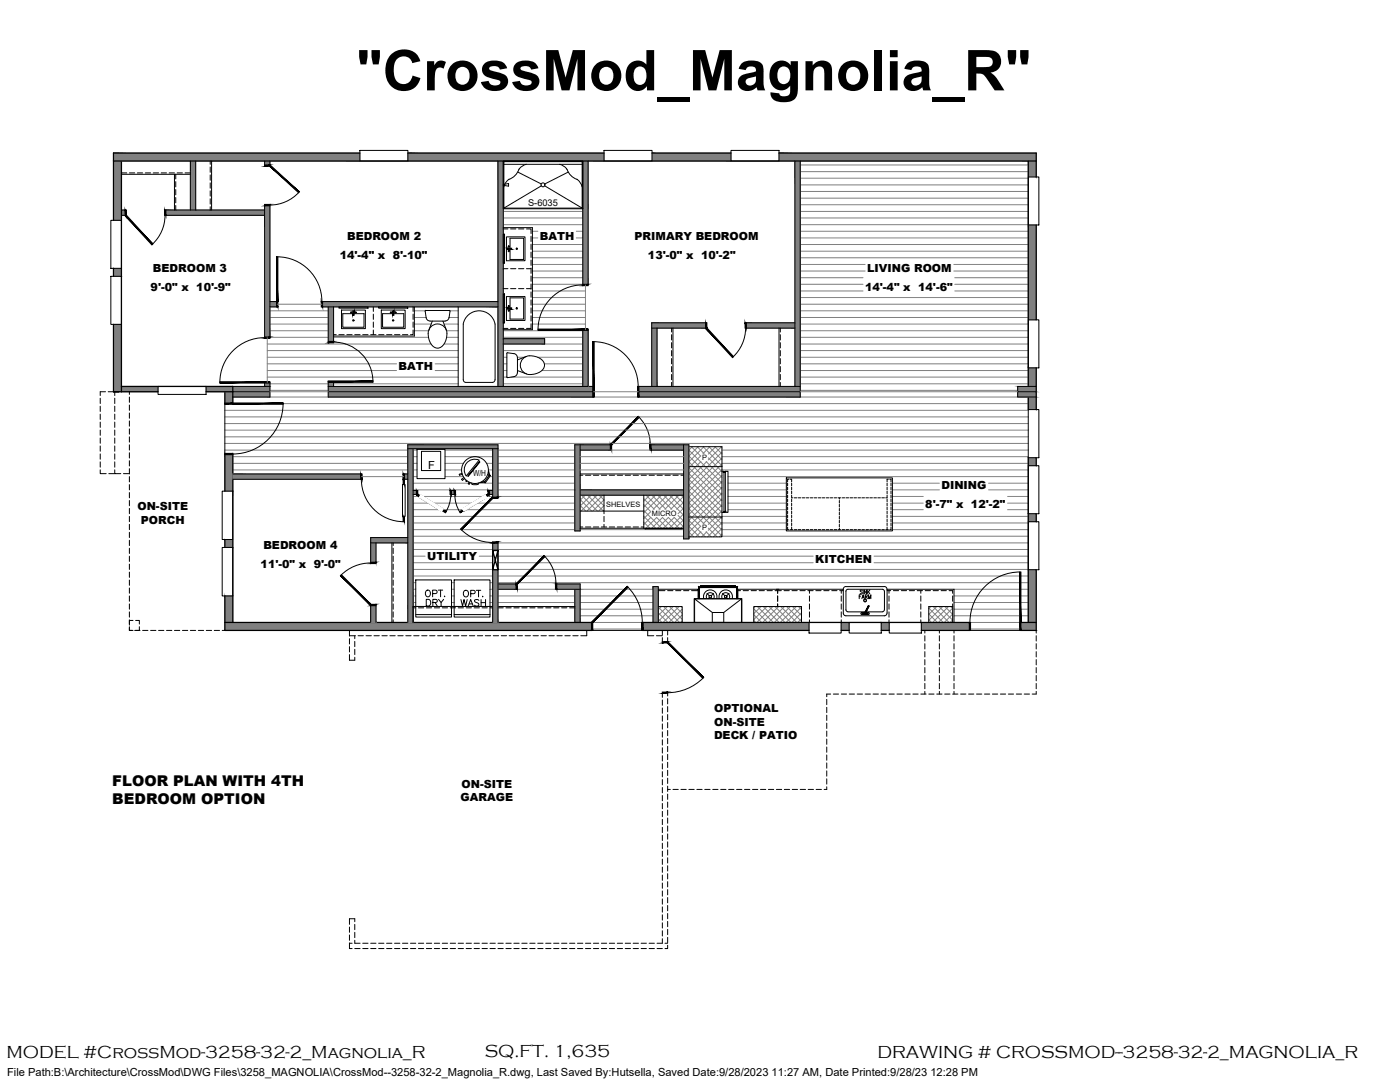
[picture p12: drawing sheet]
<svg xmlns="http://www.w3.org/2000/svg" width="279mm" height="216mm" viewBox="0 0 279 216" stroke-linecap="round" stroke-linejoin="round" font-family="sans-serif">
<!-- layer: SALESLIT -->
<g fill="#808080" stroke="#808080" stroke-width=".2">
<path d="M24.2 77.1l7.3 1.1v-1.1zM24.2 77.1l7.3 1.1h-7.3z"/>
<path d="M22.6 64.7l1.6 13.5v-13.5zM22.6 64.7l1.6 13.5h-1.6z"/>
<path d="M22.6 53.6l1.6 1.5v-1.5zM22.6 53.6l1.6 1.5h-1.6z"/>
<path d="M22.6 32.1l1.6 11.9v-11.9zM22.6 32.1l1.6 11.9h-1.6z"/>
<path d="M24.2 41.9l.9 1.1v-1.1zM24.2 41.9l.9 1.1h-.9z"/>
<path d="M22.6 30.5l49.2 1.6v-1.6zM22.6 30.5l49.2 1.6h-49.2z"/>
<path d="M81.4 30.5l39.1 1.6v-1.6zM81.4 30.5l39.1 1.6h-39.1z"/>
<path d="M130.1 30.5l15.8 1.6v-1.6zM130.1 30.5l15.8 1.6h-15.8z"/>
<path d="M155.5 30.5l51.3 1.6v-1.6zM155.5 30.5l51.3 1.6h-51.3z"/>
<path d="M205.2 32.1l1.6 3.2v-3.2zM205.2 32.1l1.6 3.2h-1.6z"/>
<path d="M158.6 32.1l1.1 45v-45zM158.6 32.1l1.1 45h-1.1z"/>
<path d="M99.4 32.1l1 45v-45zM99.4 32.1l1 45h-1z"/>
<path d="M116.3 32.1l1.1 9.6v-9.6zM116.3 32.1l1.1 9.6h-1.1z"/>
<path d="M116.3 41.7l1.1 15.2v-15.2zM116.3 41.7l1.1 15.2h-1.1z"/>
<path d="M38 32.1l1.1 9.8v-9.8zM38 32.1l1.1 9.8h-1.1z"/>
<path d="M52.8 32.1l1.1 1v-1zM52.8 32.1l1.1 1h-1.1z"/>
<path d="M33 41.9l19.8 1.1v-1.1zM33 41.9l19.8 1.1h-19.8z"/>
<path d="M205.2 73.4l1.6 3.7v-3.7zM205.2 73.4l1.6 3.7h-1.6z"/>
<path d="M205.2 44.9l1.6 18.9v-18.9zM205.2 44.9l1.6 18.9h-1.6z"/>
<path d="M205.2 79.2l1.6 2.5v-2.5zM205.2 79.2l1.6 2.5h-1.6z"/>
<path d="M205.2 113.7l1.6 10.5v-10.5zM205.2 113.7l1.6 10.5h-1.6z"/>
<path d="M205.2 102.5l1.6 1.6v-1.6zM205.2 102.5l1.6 1.6h-1.6z"/>
<path d="M205.2 91.3l1.6 1.6v-1.6zM205.2 91.3l1.6 1.6h-1.6z"/>
<path d="M203.1 77.1l3.7 1.1v-1.1zM203.1 77.1l3.7 1.1h-3.7z"/>
<path d="M203.1 78.2l3.7 1v-1zM203.1 78.2l3.7 1h-3.7z"/>
<path d="M175.9 124.2l1.6 1.6v-1.6zM175.9 124.2l1.6 1.6h-1.6z"/>
<path d="M203.6 124.2l3.2 1.6v-1.6zM203.6 124.2l3.2 1.6h-3.2z"/>
<path d="M44.9 118.9l1.6 5.3v-5.3zM44.9 118.9l1.6 5.3h-1.6z"/>
<path d="M44.9 124.2l73.3 1.6v-1.6zM44.9 124.2l73.3 1.6h-73.3z"/>
<path d="M44.9 107.7l1.6 1.5v-1.5zM44.9 107.7l1.6 1.5h-1.6z"/>
<path d="M44.9 90.6l1.6 7.4v-7.4zM44.9 90.6l1.6 7.4h-1.6z"/>
<path d="M44.9 78.2l1.6 2.3v-2.3zM44.9 78.2l1.6 2.3h-1.6z"/>
<path d="M41.1 77.1l5.4 1.1v-1.1zM41.1 77.1l5.4 1.1h-5.4z"/>
<path d="M46.5 77.1l7.4 1.1v-1.1zM46.5 77.1l7.4 1.1h-7.4z"/>
<path d="M46.5 78.2l7.4 1v-1zM46.5 78.2l7.4 1h-7.4z"/>
<path d="M65.5 77.1l52.9 1.1v-1.1zM65.5 77.1l52.9 1.1h-52.9z"/>
<path d="M65.5 78.2l52.9 1v-1zM65.5 78.2l52.9 1h-52.9z"/>
<path d="M127.4 77.1l32.3 1.1v-1.1zM127.4 77.1l32.3 1.1h-32.3zM127.4 78.2l32.3 1v-1zM127.4 78.2l32.3 1h-32.3z"/>
<path d="M100.4 67.6l8.3 1v-1zM100.4 67.6l8.3 1h-8.3z"/>
<path d="M64.2 60.2l35.2 1v-1zM64.2 60.2l35.2 1h-35.2z"/>
<path d="M52.8 76.3l1.1 .8v-.8zM52.8 76.3l1.1 .8h-1.1z"/>
<path d="M52.8 40.9l1.1 26.5v-26.5zM52.8 40.9l1.1 26.5h-1.1z"/>
<path d="M65.5 76.1l1.1 1v-1zM65.5 76.1l1.1 1h-1.1z"/>
<path d="M53.9 60.2l1.4 1v-1zM53.9 60.2l1.4 1h-1.4z"/>
<path d="M65.5 61.2l1.1 7.1v-7.1zM65.5 61.2l1.1 7.1h-1.1z"/>
<path d="M130.1 65.5l1 11.6v-11.6zM130.1 65.5l1 11.6h-1z"/>
<path d="M130.1 64.4l10.8 1.1v-1.1zM130.1 64.4l10.8 1.1h-10.8z"/>
<path d="M148.8 64.4l9.8 1.1v-1.1zM148.8 64.4l9.8 1.1h-9.8z"/>
<path d="M116.3 65.8l1.1 11.3v-11.3zM116.3 65.8l1.1 11.3h-1.1z"/>
<path d="M114.7 117.6l1.1 6.6v-6.6zM114.7 117.6l1.1 6.6h-1.1z"/>
<path d="M183.9 124.2l9.7 1.6v-1.6zM183.9 124.2l9.7 1.6h-9.7z"/>
<path d="M99.4 116.5l3.7 1.1v-1.1zM99.4 116.5l3.7 1.1h-3.7z"/>
<path d="M128.2 124.2l33.3 1.6v-1.6zM128.2 124.2l33.3 1.6h-33.3z"/>
<path d="M167.9 124.2l1.6 1.6v-1.6zM167.9 124.2l1.6 1.6h-1.6z"/>
<path d="M130.3 117.1l1.1 7.1v-7.1zM130.3 117.1l1.1 7.1h-1.1z"/>
<path d="M115.8 97.7l20.6 1.1v-1.1zM115.8 97.7l20.6 1.1h-20.6z"/>
<path d="M114.7 88.8l1.1 8.9v-8.9zM114.7 88.8l1.1 8.9h-1.1z"/>
<path d="M114.7 97.7l1.1 8.2v-8.2zM114.7 97.7l1.1 8.2h-1.1z"/>
<path d="M115.8 88.8l6.1 1v-1zM115.8 88.8l6.1 1h-6.1z"/>
<path d="M136.4 88.8l1.1 18.7v-18.7zM136.4 88.8l1.1 18.7h-1.1z"/>
<path d="M129.8 88.8l6.6 1v-1zM129.8 88.8l6.6 1h-6.6z"/>
<path d="M111 116.5l4.8 1.1v-1.1zM111 116.5l4.8 1.1h-4.8z"/>
<path d="M46.5 94.6l25.6 1v-1zM46.5 94.6l25.6 1h-25.6z"/>
<path d="M74 120.7l1 3.5v-3.5zM74 120.7l1 3.5h-1z"/>
<path d="M98.3 113.7l1.1 10.5v-10.5zM98.3 113.7l1.1 10.5h-1.1z"/>
<path d="M81.4 89.5l1 31.5v-31.5zM81.4 89.5l1 31.5h-1z"/>
<path d="M81.4 121l1 3.2v-3.2zM81.4 121l1 3.2h-1z"/>
<path d="M80.6 94.6l.8 1v-1zM80.6 94.6l.8 1h-.8z"/>
<path d="M82.4 97.9l.8 .8v-.8zM82.4 97.9l.8 .8h-.8z"/>
<path d="M81.4 88.8l18 .7v-.7zM81.4 88.8l18 .7h-18z"/>
<path d="M74 107.3l7.4 1v-1zM74 107.3l7.4 1h-7.4z"/>
<path d="M98.3 108.2l1.1 1.6v-1.6zM98.3 108.2l1.1 1.6h-1.1z"/>
<path d="M98.3 89.5l1.1 9.8v-9.8zM98.3 89.5l1.1 9.8h-1.1z"/>
<path d="M97.5 97.9l.8 .8v-.8zM97.5 97.9l.8 .8h-.8z"/>
<path d="M74 108.3l1 4v-4zM74 108.3l1 4h-1z"/>
<path d="M90 97.9l.8 .8v-.8zM90 97.9l.8 .8h-.8z"/>
</g>
<!-- layer: FPEW -->
<g fill="none" stroke="#000" stroke-width=".25">
<path d="M22.6 32.1h184.2M24.2 32.1v46.1M71.8 30.5h-49.2v13.5M81.4 30.5h39.1M130.1 30.5h15.8M155.5 30.5h51.3v4.8M205.2 32.1v45M22.6 53.6v1.5M206.8 44.9v18.9M22.6 64.7v13.5M23.7 78.2h-1.1h1.6M24.2 77.1h22.3v3.4"/>
<path d="M24.2 78.2h7.3M41.1 78.2h5.4M44.9 78.2v2.3M205.2 79.2v2.5M206.8 73.4v8.3M44.9 90.6v7.4M46.5 90.6v33.6M205.2 91.3v32.9M206.8 91.3v1.6M44.9 118.9v6.9h73.3M44.9 107.7v1.5M98.3 113.7l1.1-3.9h-1.1l1.1 3.9v-3.9h-1.1v3.9h1.1"/>
<path d="M206.8 102.5v1.6M206.8 113.7v12.1h-3.2M44.9 124.2h73.3M128.2 125.8h33.3M128.2 124.2h65.4M167.9 125.8h1.6M175.9 125.8h1.6M183.9 125.8h9.7M203.6 124.2h3.2"/>
</g>
<!-- layer: SALESLIT -->
<g fill="none" stroke="#808080" stroke-width=".2">
<path d="M159.7 32.9h45.5M159.7 34.2h45.5M159.7 35.6h45.5M159.7 36.9h45.5M159.7 38.2h45.5M159.7 39.5h45.5M100.4 42.2h15.9M100.4 43.5h15.9M100.4 44.8h15.9M106.3 46.1h1M106.3 47.5h1M106.3 48.8h10"/>
<path d="M106.3 50.1h10M106.3 51.4h10M106.3 52.8h10M106.3 54.1h10M106.3 55.4h10M106.3 56.7h10M106.3 58.1h10.5M106.3 59.4h10.5M115 46.1h1.3M115 47.5h1.3M116.8 56.9v8.9M159.7 40.9h45.5"/>
<path d="M159.7 42.2h45.5M159.7 43.5h45.5M159.7 44.8h45.5M159.7 46.1h45.5M159.7 47.5h45.5M159.7 48.8h45.5M159.7 50.1h45.5M159.7 51.4h45.5M159.7 52.8h13M159.7 54.1h13M159.7 55.4h12.5M159.7 56.7h12.5"/>
<path d="M159.7 58.1h12.5M159.7 59.4h45.5M190.4 52.8h14.8M190.4 54.1h14.8M190.5 55.4h14.7M190.5 56.7h14.7M190.5 58.1h14.7M53.3 68.6h32.7M53.3 70h38.1M53.3 71.3h38.1M53.3 72.6h25.8M53.3 73.9h25.8"/>
<path d="M53.3 75.2h38.1M53.3 67.4v8.9M53.9 62h11.6M53.9 63.4h11.6M53.9 64.7h11.6M53.9 66h11.6M53.9 67.3h11.6M53.9 76.6h11.6M53.9 77.9h11.6M53.9 79.2h11.6M53.9 78.2h11.6M55.3 60.7h8.9"/>
<path d="M66.6 67.3h18.9M66.6 76.6h24.8M82.7 62h2.2M82.7 63.4h2.3M82.7 64.7h3.3M82.7 66h2.9M86.8 72.6h4.6M86.8 73.9h4.6M88.6 64.7h2.8M88.6 68.6h2.8M89.1 66h2.3M89.1 67.3h2.3"/>
<path d="M89.6 63.4h1.8M89.8 62h1.6M100.4 66h15.9M100.4 67.3h15.9M100.4 70h15.9M100.4 71.3h.8M100.4 72.6h.8M100.4 73.9h.8M100.4 75.2h.8M100.4 76.6h15.9M102 75.2h14.3M103.3 71.3h1.3"/>
<path d="M106.3 60.7h10.5M106.3 62h10.5M106.3 63.4h10.5M106.3 64.7h10.5M107.3 71.3h9M108.2 73.9h8.1M108.7 72.6h7.6M108.7 68.6h7.6M118.4 79.2h9M118.4 78.2h9M159.7 60.7h45.5M159.7 62h45.5"/>
<path d="M159.7 63.4h45.5M159.7 64.7h45.5M159.7 66h45.5M159.7 67.3h45.5M159.7 68.6h45.5M159.7 70h45.5M159.7 71.3h45.5M159.7 72.6h45.5M159.7 73.9h45.5M159.7 75.2h45.5M159.7 76.6h45.5M159.7 77.9h43.4"/>
<path d="M159.7 79.2h43.4M159.7 78.2h43.4M44.9 81.9h160.3M44.9 83.2h160.3M44.9 84.5h160.3M44.9 85.8h160.3M44.9 87.2h160.3M44.9 88.5h160.3M44.9 89.8h36.5M46.5 91.1h34.9M46.5 92.5h34.9M46.5 93.8h34.9"/>
<path d="M56.5 80.5h148.7M72.1 95.1h8.5M82.4 89.8h.8M82.4 91.1h.8M82.4 92.5h.8M82.4 93.8h.8M82.4 95.1h.8M82.4 96.4h11.1M82.4 97.7h15.9M82.4 99.1h1.4M84.4 99.1h12M88.8 89.8h9.5"/>
<path d="M88.8 91.1h9.5M88.8 92.5h3.7M88.8 93.8h3.3M88.8 95.1h3.7M93.7 96.4h.4M95.5 96.4h2.8M97 99.1h1.3M97.1 92.5h1.2M97.5 93.8h.8M97.7 95.1h.6M99.4 89.8h15.3M99.4 91.1h15.3"/>
<path d="M99.4 92.5h15.3M99.4 93.8h15.3M99.4 95.1h15.3M99.4 96.4h15.3M99.4 97.7h15.3M99.4 99.1h15.3M115.8 91.1h20.6M115.8 92.5h20.6M115.8 93.8h20.6M115.8 99.7l2.3 2.3M116.1 98.8l3.1 3.2M116.8 98.8l-1 1"/>
<path d="M117.2 98.8l3.2 3.2M118 98.8l-2.2 2.2M118.4 98.8l2.1 2.1M119.1 98.8l-3.1 3.2M119.6 98.8l.9 .9-2.2 2.3M120.3 98.8l-3.2 3.2M121.9 89.8h7.9M128.5 98.8h.1M128.5 99.5l2.1 2.1M128.9 98.8l2.8 2.8M129.7 98.8l-1.2 1.2M130.1 98.8l2.8 2.8"/>
<path d="M130.8 98.8l-2.3 2.4M131.3 98.8l2.8 2.8M132 98.8l-3.5 3.5M132.4 98.8l2.9 2.8M133.2 98.8l-2.8 2.8M133.6 98.8l2.8 2.8M134.3 98.8l-2.8 2.8M134.8 98.8l1.6 1.6M135.5 98.8l-2.8 2.8M135.9 98.8l.5 .5M136.4 99.1l-2.5 2.5M137.5 96.8l6.6 6.6"/>
<path d="M137.5 95.7l6.6 6.6M137.5 91l6.6 6.6M138 89.1l1.8 1.9M138.2 89.1l-.7 .7 6.6 6.6M139.1 89.1l1.4 1.4M139.3 89.1l-1.8 1.9M139.8 91l-2.3 2.3 6.6 6.6M139.9 92.1l-2.4 2.4 6.6 6.6M140.3 89.1l3.8 3.8M140.5 89.1l-3 3 6.6 6.7M140.9 92.1l3.2 3.2M141.1 92.1l-3.6 3.6"/>
<path d="M141.4 91.4l2.7 2.7M141.5 89.1l2.6 2.6M141.7 89.1l-1.4 1.4M142.7 89.1l1.4 1.5M142.8 89.1l-1.4 1.5M143.8 89.1l.3 .3M144 89.1l-2.6 2.7M144.1 89.8h61.1M144.1 91.1h61.1M144.1 92.5h61.1M144.1 96.1l-6.6 6.6 2.3 2.4M144.1 90.2l-6.6 6.6"/>
<path d="M144.1 91.4l-6.6 6.6 6.6 6.6M144.1 92.6l-6.6 6.6 6.6 6.6M144.1 94.9l-6.6 6.6M144.1 97.2l-6.6 6.6 3.3 3.3M144.1 99.6l-6.6 6.6 .9 .9M144.1 98.4l-6.6 6.6 2.1 2.1M145.3 95.1h59.9M145.3 96.4h11.6M145.3 97.7h11.6M145.3 99.1h11.6M178.1 96.4h9.4M178.1 97.7h9.4"/>
<path d="M178.1 99.1h6.2M197.3 96.4h7.9M197.3 97.7h7.9M201.1 99.1h4.1M205.2 93.8h-61.1l-6.6 6.6 6.6 6.6M82.4 100.4h3.1M82.4 101.7h5.3M82.4 103h32.3M82.4 104.4h32.3M82.4 105.7h32.3M82.4 107h54M82.4 108.3h15.9"/>
<path d="M82.4 109.6h15.9M82.4 111h2.4M82.4 112.3h15.9M82.4 113.6h15.9M82.4 114.9h15.9M82.4 116.3h.6M82.4 117.6h.6M82.4 118.9h.6M86.5 100.4h7.7M88.3 101.7h4.1M90.1 116.3h.5M93.1 101.7h21.6"/>
<path d="M95.2 100.4h19.5M95.6 111h2.7M97.8 116.3h.5M99.4 108.3h105.8M99.4 109.6h105.8M99.4 111h62.9M99.4 112.3h62.9M99.4 113.6h105.8M99.4 114.9h105.8M99.4 116.3h105.8M99.4 118.9h15.3M103.1 117.6h7.9"/>
<path d="M115.8 105.7h20.6M115.8 117.6h14.5M115.8 118.9h14.5M115.8 100.9l1.1 1.1M120.5 100.9l-1 1.1M128.5 104.7l1.4-1.4 2.1 2.1M128.5 105.4h.1M128.5 104.2l1.2 1.2M128.5 103l2.4 2.4M128.5 101.9l1.3 1.3M128.5 100.7l1.3 1.3M129.8 102.1l-1.3 1.4"/>
<path d="M130.1 105.4l2.1-2.1 2.2 2.1M131 103.3l2.2 2.1M131.1 103.3l-2.2 2.1M131.2 105.4l2.2-2.1 2.1 2.1M135.3 102.8l1.1 1.1M135.3 101.7l1.1 1.1M136.4 100.2l-1.4 1.4M136.4 105.1l-1.8-1.8-2.2 2.1M136.4 101.4l-1.1 1.1M136.4 102.6l-2.8 2.8M136.4 103.7l-1.7 1.7M136.4 104.9l-.5 .5"/>
<path d="M137.5 101.5l3 3M139.3 117.6h.2M139.3 118.9h.2M139.8 105l-2.1 2.1M139.9 106.1l-1 1M140.9 106.1l1 1M141.1 106.1l-1.1 1M141.4 105.4l1.7 1.7M144.1 103h12.8M144.1 104.4h12.8M144.1 105.7h12.8M144.1 107h61.1"/>
<path d="M144.1 100.8l-3.8 3.7M144.1 101.9l-2.7 2.7M144.1 103.1l-2.7 2.7M144.1 104.2l-2.9 2.9M144.1 105.4l-1.7 1.7M144.1 106.6l-.5 .5M145.3 100.4h11.6M145.3 101.7h11.6M147.1 117.6h.2M147.1 118.9h.2M174.4 111h30.8M174.4 112.3h30.8"/>
<path d="M178.1 100.4h6.2M178.1 101.7h6.2M178.1 103h27.1M178.1 104.4h27.1M178.1 105.7h27.1M190.4 117.6h14.8M190.4 118.9h14.8M201.1 100.4h4.1M201.1 101.7h4.1M82.4 120.2h.6M99.4 120.2h15.3M115.8 120.2h14.5"/>
<path d="M115.8 121.6h14.5M115.8 122.9h14.5M118.2 124.2h10M118.2 125.5h10M131.4 123.5l.7 .7M131.4 122.3l1.9 1.9M131.4 121.1l3.1 3.1M132 121l-.6 .6M132.4 121l3.2 3.2M133.2 121l-1.8 1.8M133.6 121l2.5 2.6M134.3 121l-2.9 3"/>
<path d="M134.8 121l1.3 1.4M135.5 121l-3.2 3.2M136 121l.1 .2M136.1 121.5l-2.6 2.7M136.1 122.7l-1.4 1.5M136.1 123.9l-.3 .3M150.4 123.8l.4 .4M150.4 122.6l1.6 1.6M150.4 121.5l2.8 2.7M150.7 121l-.3 .3M151.2 121l3.1 3.2M151.9 121l-1.5 1.4"/>
<path d="M152.3 121l3.2 3.2M153 121l-2.6 2.6M153.5 121l3.2 3.2M154.2 121l-3.2 3.2M154.7 121l3.1 3.2M155.4 121l-3.2 3.2M155.8 121l3.2 3.2M156.5 121l-3.1 3.2M157 121l3 3M157.7 121l-3.2 3.2M158.2 121l1.8 1.8M158.9 121l-3.2 3.2"/>
<path d="M159.3 121l.7 .6M160 121.1l-3.1 3.1M160 122.3l-1.9 1.9M160 123.5l-.8 .7M185.4 123.7l.5 .5M185.4 122.5l1.7 1.7M185.4 121.3l2.8 2.9M185.8 121l-.4 .4M186.2 121l3.2 3.2M186.9 121l-1.5 1.6M187.4 121l2.7 2.7M188.1 121l-2.7 2.8"/>
<path d="M188.6 121l1.5 1.6M189.3 121l-3.2 3.2M189.7 121l.4 .4M190.1 121.3l-2.8 2.9M190.1 122.5l-1.7 1.7M190.1 123.7l-.5 .5M190.4 120.2h14.8M190.4 121.6h14.8M190.4 122.9h14.8M193.6 124.2h10M193.6 125.5h10"/>
</g>
<!-- layer: IP -->
<g fill="none" stroke="#000" stroke-width=".2">
<path d="M38 32.1v9.8M39.1 32.1v9.8M52.8 32.1v1M53.9 32.1v1M99.4 32.1v45h18v-11.3v11.3M100.4 32.1v45M116.3 32.1v24.8M117.4 32.1v24.8M158.6 32.1v45M159.7 32.1v47.1h-32.3M24.2 41.9h.9M24.2 43h.9"/>
<path d="M33 41.9h19.8M33 43h19.8M52.8 40.9v26.5M53.9 40.9v26.5M46.5 78.2h7.4M46.5 77.1h7.4M52.8 76.3v.8M53.9 76.3v2.9h-7.4M53.9 61.2h1.4M53.9 60.2h1.4M64.2 61.2h35.2M64.2 60.2h35.2"/>
<path d="M65.5 78.2h52.9M65.5 76.1v3.1h52.9M65.5 77.1h52.9M65.5 61.2v7.1M66.6 61.2v7.1M66.6 76.1v1M100.4 67.6h8.3v1h-8.3M116.3 65.8v11.3M127.4 78.2h32.3M127.4 77.1h32.3M130.1 65.5h10.8M131.1 65.5v11.6"/>
<path d="M140.9 64.4h-10.8v12.7M148.8 65.5h9.8M148.8 64.4h9.8M203.1 78.2h3.7M206.8 77.1h-3.7v2.1h3.7M46.5 94.6h25.6M46.5 95.6h25.6M80.6 94.6h.8M80.6 95.6h.8M81.4 89.5h18M82.4 89.5v34.7M82.4 98.7h.8"/>
<path d="M82.4 97.9h.8M90 98.7h.8M90 97.9h.8M97.5 98.7h.8M97.5 97.9h.8M98.3 89.5v9.8M99.4 99.3v-10.5h-18v35.4M115.8 98.8h20.6M115.8 97.7h20.6M115.8 88.8v17.1h-1.1v-17.1h7.2M115.8 89.8h6.1M129.8 88.8h7.7v18.7h-1.1v-18.7"/>
<path d="M129.8 89.8h6.6M156.9 95.4h21.2v10.5h-21.2zM74 108.3h7.4M75 108.3v4M81.4 107.3h-7.4v5M98.3 108.2v16M99.4 108.2v16M99.4 116.5h3.7M99.4 117.6h3.7M111 116.5h4.8v7.7M111 117.6h4.8M114.7 117.6v6.6"/>
<path d="M74 120.7v3.5M75 120.7v3.5M130.3 124.2v-7.1h1.1v7.1"/>
</g>
<!-- layer: CAB -->
<g fill="none" stroke="#000" stroke-width=".2">
<path d="M24.2 34.8h13.8M24.2 34.5h1.1M25.8 34.5h1.1M27.4 34.5h1.1M29 34.5h1.1M30.6 34.5h1M32.2 34.5h1M33.8 34.5h1M34.8 34.8v7.1M35.1 34.8v.9M35.1 36.2v1.1M35.1 37.8v1.1"/>
<path d="M35.1 39.4v1.1M35.3 34.5h1.1M36.9 34.5h1.1M42 32.1v.7M42 33.3v1.1M42 34.9v1.1M42 36.5v1M42 38.1v1M42 39.7v1M42.2 32.1v9.8M35.1 41v.9M42 41.3v.6"/>
<path d="M100.4 45.4h5.9v20.4h-5.9M100.4 57.6h1M100.4 45.7h1M100.4 53.6h1M101.9 57.6h1.1M101.9 45.7h1.1M101.9 53.6h1.1M103.5 57.6h1M103.5 45.7h1M103.5 53.6h1M105.1 45.7h.9v.9M105.1 57.6h.9"/>
<path d="M105.1 53.6h.9M106 47.1v1.1M106 48.7v1.1M106 50.3v1.1M106 51.9v1.1M106 53.5v1M106 55.1v1M106 56.7v1M106 58.3v1M106 59.8v1.1M20 79.5v1M21.1 78.2h-1.1v.7"/>
<path d="M21.6 78.2h1M22.9 78.2v.7M22.9 79.5v1M25.8 78.2v.5M25.8 79.2v1.1M66.6 66.8h.5M67.6 66.8h1.1M69.2 66.8h1.1M70.8 66.8h1.1M72.4 66.8h1M74 66.8h1M74.5 61.2v.9"/>
<path d="M74.5 62.7v1M74.5 64.3v1M74.5 65.8v1M75.6 66.8h1M77.2 66.8h1M78.7 66.8h1.1M80.3 66.8h1.1M82.4 65.8v1h-.5M82.4 61.2v.9M82.4 62.7v1M82.4 64.3v1M82.7 61.2v5.9h-16.1"/>
<path d="M100.4 65.5h1M101.9 65.5h1.1M103.5 65.5h1M106 61.4v1.1M106 63v1.1M106 64.6v.9h-.9M134 65.5v.8M134 66.8v1M134 68.4v1M134 70v1M134 71.5v1.1M134 73.1v1.1"/>
<path d="M134 74.7v1.1M134 76.3v.8M134.3 65.5v11.6M155.5 65.5v11.6M155.7 65.5v.8M155.7 66.8v1M155.7 68.4v1M155.7 70v1M155.7 71.5v1.1M155.7 73.1v1.1M155.7 74.7v1.1M155.7 76.3v.8"/>
<path d="M20 93.7v.8h1.2M20 81v1.1M20 82.6v1.1M20 84.2v1.1M20 85.8v1.1M20 87.4v1.1M20 89v1M20 90.6v1M20 92.2v1M21.7 94.5h1.2M22.9 93.7v.8h1.2M22.9 81v1.1"/>
<path d="M22.9 82.6v1.1M22.9 84.2v1.1M22.9 85.8v1.1M22.9 87.4v1.1M22.9 89v1M22.9 90.6v1M22.9 92.2v1M24.6 94.5h1.2M25.8 80.8v1.1M25.8 82.4v1.1M25.8 84v1M25.8 85.6v1"/>
<path d="M25.8 87.2v1M25.8 88.8v1M25.8 90.3v1.1M25.8 91.9v1.1M25.8 93.5v1.1M25.8 95.1v1.1M25.8 96.7v1M25.8 98.3v1M25.8 99.9v1M115.8 94.6h20.6M115.8 94.8h.5M116.8 94.8h1.1"/>
<path d="M118.4 94.8h1.1M120 94.8h1.1M120.5 98.8v3.2h-4.7M121.6 94.8h1.1M123.2 94.8h1M124.8 94.8h1M126.4 94.8h1M128 94.8h1M128.5 98.8v6.6M129.5 94.8h1.1M131.1 94.8h1.1M132.7 94.8h1.1"/>
<path d="M134.3 94.8h1.1M135.9 94.8h.5M137.5 93.1h6.6M137.5 89.1h6.6v14.1M157.2 96.4v.5M157.2 97.2v.5M157.2 98v.5M157.2 98.8v.5M157.2 99.6v.5M157.5 95.6h-.3v.6M157.7 95.6h.3v.6M158 98.8v.5h.2"/>
<path d="M158 96.4v.5M158 97.2v.5M158 98v.5M158 99.6v.5M158.5 99.3h.5M159.3 99.3h.5M160.1 99.3h.5M160.9 99.3h.5M161.7 99.3h.5M162.5 99.3h.5M163.3 99.3h.5M164.1 99.3h.5"/>
<path d="M164.9 99.3h.5M165.7 99.3h.5M166.5 99.3h.5M167.2 99.3h.6M167.5 99.3v.3M167.5 99.9v.5M168 99.3h.6M168.8 99.3h.6M169.6 99.3h.6M170.4 99.3h.5M171.2 99.3h.5M172 99.3h.5"/>
<path d="M172.8 99.3h.5M173.6 99.3h.5M174.4 99.3h.5M175.2 99.3h.5M176 99.3h.5M177 96.4v.5M177 97.2v.5M177 98v.5M177 98.8v.5h-.2M177 99.6v.5M177.3 95.6h-.3v.6M177.6 95.6h.2v.6"/>
<path d="M177.8 96.4v.5M177.8 97.2v.5M177.8 98v.5M177.8 98.8v.5M177.8 99.6v.5M25.8 101.5v1M25.8 103v1.1M25.8 104.6v1.1M25.8 106.2v1.1M25.8 107.8v1.1M25.8 109.4v1M25.8 111v1"/>
<path d="M25.8 112.6v1M25.8 114.2v1M25.8 115.7v1.1M25.8 117.3v1.1M25.8 118.9v1.1M78.2 108.3v15.9M78.5 108.3v.6M78.5 109.4v1M78.5 111v1M78.5 112.6v1M78.5 114.2v1M78.5 115.7v1.1"/>
<path d="M78.5 117.3v1.1M78.5 118.9v1.1M115.8 105.2h.5M115.8 105.4h20.6M116.8 105.2h1.1M118.4 105.2h1.1M120 105.2h1.1M120.5 103v1.1M120.5 104.6v.6M121.6 105.2h1.1M123.2 105.2h1M124.8 105.2h1"/>
<path d="M126.4 105.2h1M128 105.2h.5M128.5 102h-8v.5M128.7 105.4h7.4v.1h-7.4zM131.4 117.6h7.9v1.8M131.4 117.9h1.3M133.2 117.9h1.1M134.8 117.9h1.1M136.4 117.9h1.1M137.5 103.2h6.6M138 117.9h1.3M144.1 103.2v3.9h-6.6"/>
<path d="M147.3 117.9h.5M148.3 117.9h1.1M149.9 117.9h1.1M151.5 117.9h1M153.1 117.9h1M154.7 117.9h1.2M155.2 117.9v.5M155.2 118.9v1.1M156.5 117.9h1M157.2 105.2v.5h.3M157.2 100.4v.5M157.2 101.2v.5"/>
<path d="M157.2 102v.5M157.2 102.8v.5M157.2 103.6v.5M157.2 104.4v.5M158 105.2v.5h-.3M158 105.7h.2M158 100.4v.5M158 101.2v.5M158 102v.5M158 102.8v.5M158 103.6v.5M158 104.4v.5"/>
<path d="M158.1 117.9h1M158.5 105.7h.5M159.3 105.7h.5M159.6 117.9h1.1M160.1 105.7h.5M160.9 105.7h.5M161.2 117.9h1.1M161.5 117.9v.5M161.5 118.9v1.1M161.7 105.7h.5M162.5 105.7h.5M162.8 117.9h1.1"/>
<path d="M163.3 105.7h.5M164.1 105.7h.5M164.4 117.9h1.1M164.9 105.7h.5M165.7 105.7h.5M166 117.9h1M166.5 105.7h.5M167.2 105.7h.6M167.5 100.6v.6M167.5 101.5v.5M167.5 102.2v.6M167.5 103v.6"/>
<path d="M167.5 103.8v.6M167.5 104.6v.6M167.5 105.4v.3M167.6 117.9h.7M167.9 117.9v.5M167.9 118.9v1.1M168 105.7h.6M168.3 117.6h-21v1.8M168.8 105.7h.6M169.6 105.7h.6M170.4 105.7h.5M171.2 105.7h.5"/>
<path d="M172 105.7h.5M172.8 105.7h.5M173.6 105.7h.5M174.4 105.7h.5M175.2 105.7h.5M176 105.7h.5M176.8 105.7h.5M177 117.9h.8M177 117.6h13.4v6.6M177 100.4v.5M177 101.2v.5M177 102v.5"/>
<path d="M177 102.8v.5M177 103.6v.5M177 104.4v.5M177 105.2v.5M177.4 117.9v.5M177.4 118.9v1.1M177.8 100.4v.5M177.8 101.2v.5M177.8 102v.5M177.8 102.8v.5M177.8 103.6v.5M177.8 104.4v.5"/>
<path d="M177.8 105.2v.5h-.2M178.3 117.9h1M179.9 117.9h1M181.5 117.9h1M183 117.9h1.1M183.8 117.9v.5M183.8 118.9v1.1M184.6 117.9h1.1M186.2 117.9h1.1M187.8 117.9h1.1M189.4 117.9h.7v.5M190.1 118.9v1.1"/>
<path d="M25.8 125.3v.5h.6M25.8 120.5v1.1M25.8 122.1v1M25.8 123.7v1M25.8 125.1v.7h.7M26.5 123.8h-.7v.7M26.9 125.8h1M27.1 123.8h.7v.7M27.8 125.1v.7h-.7M28.5 125.8h1M30.1 125.8h1M31.6 125.8h1.1"/>
<path d="M33.2 125.8h1.1M34.8 125.8h1.1M36.4 125.8h1.1M38 125.8h1.1M39.6 125.8h1M41.2 125.8h1M42.8 125.8h1M44.3 125.8h.6M69.7 125.8v1.1M69.7 127.4v1.1M69.7 129v1.1M69.7 130.6v1.1h1.1v-.6"/>
<path d="M69.7 126.9h1.2M70.8 126.9v.5M70.8 128v1M70.8 129.6v1M71.5 126.9h1M73 126.9h1.1M74.6 126.9h1.1M76.2 126.9h1.1M77.8 126.9h1.1M78.5 120.5v1.1M78.5 122.1v1M78.5 123.7v.5"/>
<path d="M79.4 126.9h1.1M81 126.9h1M82.4 121.3h.6M82.4 121v3.2M82.4 121h15.9M82.6 126.9h1M84.2 126.9h1M85.7 126.9h1.1M87.3 126.9h1.1M88.9 126.9h1.1M90.5 126.9h1.1M92.1 126.9h1.1"/>
<path d="M93.7 126.9h1M95.3 126.9h1M96.9 126.9h1M98.4 126.9h1.1M99.4 121h15.3M99.4 121.3h1M100 126.9h1.1M101 121.3h1M101.6 126.9h1.1M102.6 121.3h1M103.2 126.9h1.1M104.1 121.3h1.1"/>
<path d="M104.8 126.9h1.1M105.7 121.3h1.1M106.4 126.9h1M107.3 121.3h1.1M108 126.9h1M108.9 121.3h1.1M109.6 126.9h1M110.5 121.3h1M111.1 126.9h1.1M112.1 121.3h1M112.7 126.9h1.1M113.7 121.3h1"/>
<path d="M114.3 126.9h1.1M117.1 125.8v1.1h-1.2M129.3 125.8v1.1h1.2M131 126.9h1.2M131.4 121h4.7v3.2M132.2 125.8v.9M132.2 127.2v1M132.2 138.2v.9M132.2 139.7v1M133.2 125.8v.9M133.2 127.2v1M133.2 138.2v.7"/>
<path d="M133.2 139.4v1.1M150.4 124.2v-3.2h9.6v3.2M155.2 120.5v.5M161.5 120.5v1.1M161.5 122.1v1M161.5 123.7v.5M165 139.6v1M165.8 138.5h-.8v.5M166.3 138.5h1.1M167.9 120.5v1.1M167.9 122.1v1M167.9 123.7v.5"/>
<path d="M167.9 138.5h1.1M169.5 138.5h1M171.1 138.5h1M172.7 138.5h1M174.2 138.5h1.1M175.8 138.5h1.1M177.4 120.5v1.1M177.4 122.1v1M177.4 123.7v.5M177.4 138.5h1.1M179 138.5h1.1M180.6 138.5h1.1"/>
<path d="M182.2 138.5h1M183.8 120.5v1.1M183.8 122.1v1M183.8 123.7v.5M183.8 138.5h1M184.6 125.8v.5M184.6 126.9v1M184.6 128.4v1.1M184.6 130v1.1M184.6 131.6v1.1M184.6 133.2v1.1M184.6 134.8v1"/>
<path d="M184.6 136.4v1M184.6 138v.5M185.4 138.5h1M186.9 138.5h1.1M187.5 125.8v.5M187.5 126.9v1M187.5 128.4v1.1M187.5 130v1.1M187.5 131.6v1.1M187.5 133.2v1.1M187.5 134.8v1M187.5 136.4v1"/>
<path d="M187.5 138v.5M188.5 138.5h1.1M190.1 121h-4.7v3.2M190.1 120.5v3.7M190.1 138.5h1.1M190.4 125.8v.5M190.4 126.9v1M190.4 128.4v1.1M190.4 130v1.1M190.4 131.6v1.1M190.4 133.2v1.1M190.4 134.8v1"/>
<path d="M190.4 136.4v1M190.4 138v.5M191.7 138.5h1.1M193.3 138.5h1.1M194.9 138.5h1M196.5 138.5h1M198.1 138.5h1M199.6 138.5h1.1M201.2 138.5h1.1M202.8 138.5h1.1M204.4 138.5h1.1M206.8 138v.5h-.8"/>
<path d="M206.8 125.8v.5M206.8 126.9v1M206.8 128.4v1.1M206.8 130v1.1M206.8 131.6v1.1M206.8 133.2v1.1M206.8 134.8v1M206.8 136.4v1M132.2 141.3v1M132.2 142.9v1M132.2 144.4v1.1M132.2 146v1.1"/>
<path d="M132.2 147.6v1.1M132.2 149.2v1.1M132.2 150.8v1M132.2 152.4v1M132.2 154v1M132.2 155.6v1M132.2 157.1v1.1M132.2 158.7v1.1M133.2 141v1M133.2 142.6v1M133.2 144.2v1M133.2 145.8v1"/>
<path d="M133.2 147.3v1.1M133.2 148.9v1.1M133.2 150.5v1.1M133.2 152.1v1.1M133.2 153.7v1M133.2 155.3v1M133.2 156.9v1M133.2 158.5v1M133.2 157.5h.6M134.3 157.5h1.1M135.9 157.5h1M137.5 157.5h1"/>
<path d="M139.1 157.5h1M140.7 157.5h1M142.2 157.5h1.1M143.8 157.5h1.1M145.4 157.5h1.1M147 157.5h1.1M148.6 157.5h1M150.2 157.5h1M151.8 157.5h1M153.4 157.5h1M154.9 157.5h1.1M156.5 157.5h1.1"/>
<path d="M158.1 157.5h1.1M159.7 157.5h1.1M161.3 157.5h1M162.9 157.5h1M165 141.1v1.1M165 142.7v1.1M165 144.3v1.1M165 145.9v1M165 147.5v1M165 149.1v1M165 150.6v1.1M165 152.2v1.1"/>
<path d="M165 153.8v1.1M165 155.4v1.1M165 157v.5h-.5M132.2 160.3v1.1M132.2 161.9v1.1M132.2 163.5v1M132.2 165.1v1M132.2 166.7v1M132.2 168.3v1M132.2 169.8v1.1M132.2 171.4v1.1M132.2 173v1.1"/>
<path d="M132.2 174.6v1.1M132.2 176.2v1M132.2 177.8v1M132.2 179.4v1M133.2 160v1.1M133.2 161.6v1.1M133.2 163.2v1.1M133.2 164.8v1.1M133.2 166.4v1M133.2 168v1M133.2 169.6v1M133.2 171.2v1"/>
<path d="M133.2 172.7v1.1M133.2 174.3v1.1M133.2 175.9v1.1M133.2 177.5v1.1M133.2 179.1v1M69.7 188.2v1.1h.6M69.7 185v1M69.7 186.6v1M69.7 188.2h.6M70.8 183.9v-.6h-1.1v1.1M70.8 189.3h1.1M70.8 184.4v1.1"/>
<path d="M70.8 186v1.1M70.8 187.6v.6h1.1M72.4 189.3h1M72.4 188.2h1M74 189.3h1M74 188.2h1M75.6 189.3h1M75.6 188.2h1M77.2 189.3h1M77.2 188.2h1M78.7 189.3h1.1M78.7 188.2h1.1"/>
<path d="M80.3 189.3h1.1M80.3 188.2h1.1M81.9 189.3h1.1M81.9 188.2h1.1M83.5 189.3h1.1M83.5 188.2h1.1M85.1 189.3h1M85.1 188.2h1M86.7 189.3h1M86.7 188.2h1M88.3 189.3h1M88.3 188.2h1"/>
<path d="M89.9 189.3h1M89.9 188.2h1M91.4 189.3h1.1M91.4 188.2h1.1M93 189.3h1.1M93 188.2h1.1M94.6 189.3h1.1M94.6 188.2h1.1M96.2 189.3h1.1M96.2 188.2h1.1M97.8 189.3h1M97.8 188.2h1"/>
<path d="M99.4 189.3h1M99.4 188.2h1M101 189.3h1M101 188.2h1M102.6 189.3h1M102.6 188.2h1M104.1 189.3h1.1M104.1 188.2h1.1M105.7 189.3h1.1M105.7 188.2h1.1M107.3 189.3h1.1M107.3 188.2h1.1"/>
<path d="M108.9 189.3h1.1M108.9 188.2h1.1M110.5 189.3h1M110.5 188.2h1M112.1 189.3h1M112.1 188.2h1M113.7 189.3h1M113.7 188.2h1M115.3 189.3h1M115.3 188.2h1M116.8 189.3h1.1M116.8 188.2h1.1"/>
<path d="M118.4 189.3h1.1M118.4 188.2h1.1M120 189.3h1.1M120 188.2h1.1M121.6 189.3h1.1M121.6 188.2h1.1M123.2 189.3h1M123.2 188.2h1M124.8 189.3h1M124.8 188.2h1M126.4 189.3h1M126.4 188.2h1"/>
<path d="M128 189.3h1M128 188.2h1M129.5 189.3h1.1M129.5 188.2h1.1M131.1 189.3h1.1M132.2 187.3v.9h-1.1M132.2 181v1M132.2 182.5v1.1M132.2 184.1v1.1M132.2 185.7v1.1M132.7 188.2h.5M133.2 188.6v.7h-.5"/>
<path d="M133.2 180.7v1M133.2 182.3v1M133.2 183.9v1M133.2 185.4v1.1M133.2 187v1.1"/>
</g>
<!-- layer: DR -->
<g fill="none" stroke="#000" stroke-width=".2">
<path d="M59.7 38.4a7.9 7.9 0 0 1-5.8 2.5M71.8 30h9.6v2.1h-9.6zM120.5 30h9.6v2.1h-9.6zM145.9 30h9.6v2.1h-9.6zM205.2 35.3h2.1v9.6h-2.1zM22.1 44h2.1v9.6h-2.1zM22.1 55.1h2.1v9.6h-2.1zM32.9 43a7.9 7.9 0 0 1-2.5 5.8M55.3 51.2a8.9 8.9 0 0 1 8.9 9M116.3 56.9a8.9 8.9 0 0 0-8.9 8.9M31.5 77.1h9.6v1.6h-9.6zM52.8 67.4a8.9 8.9 0 0 0-8.9 8.9"/>
<path d="M66.6 68.3a7.9 7.9 0 0 1 7.8 7.8M118.4 68.2a8.9 8.9 0 0 1 9 8.9M148.8 65.5a7.9 7.9 0 0 1-2.5 5.8M205.2 63.8h2.1v9.6h-2.1zM44.3 98h2.2v9.7h-2.2zM56.5 80.5a10.1 10.1 0 0 1-10 10.1M72.1 95.6a8.5 8.5 0 0 0 8.5 8.5M80.3 96.7h.6v6.3h-.6zM83.9 98.8l4.6 2.8-.3 .4-4.5-2.7zM90 98.6l-.3 1.9-.7 1.7M90.8 98.6l.2 1.9 .8 1.7M127.5 83.2a7.9 7.9 0 0 1 2.3 5.5"/>
<path d="M205.2 92.9h2.1v9.6h-2.1zM205.2 81.7h2.1v9.6h-2.1zM44.3 109.2h2.2v9.7h-2.2zM74 112.3a8.4 8.4 0 0 0-6 2.5M92 105.6a8.9 8.9 0 0 0 6.3 2.6M92.3 101.6l4.5-2.8 .3 .4-4.5 2.8zM108.7 111a7.9 7.9 0 0 1 2.3 5.5M125.2 117.1a10.1 10.1 0 0 1 3 7.1M203.6 114.1a10.1 10.1 0 0 0-10 10.1M205.2 104.1h2.1v9.6h-2.1zM140.3 135.3a10 10 0 0 1-7.1 2.9M161.5 124.2h6.4v2.1h-6.4z"/>
<path d="M169.5 124.2h6.4v2.1h-6.4zM177.5 124.2h6.4v2.1h-6.4z"/>
<circle cx="172.6" cy="119.8" r=".26"/>
</g>
<g fill="#000" stroke="#000" stroke-width=".2">
<path d="M52.8 32.9v.3l1.1-.3zM52.8 33.2l1.1-.3v.3z"/>
<path d="M53.8 33.1l5.8 5.4 .2-.2zM54 33l5.8 5.3-6-5.2z"/>
<path d="M25 41.9v1.1h.2zM25 41.9h.2v1.1z"/>
<path d="M25 43.1l5.3 5.8 .2-.2zM25.2 42.9l5.3 5.8-5.5-5.6z"/>
<path d="M32.8 41.9v1.1h.3zM32.8 41.9h.3v1.1z"/>
<path d="M52.8 40.8v.3l1.1-.3zM52.8 41.1l1.1-.3v.3z"/>
<path d="M55.2 51.2l.3 9v-9zM55.2 51.2l.3 9h-.3zM55.2 60.2l.3 1v-1zM55.2 60.2l.3 1h-.3z"/>
<path d="M116.3 57h1.1v-.3zM116.3 56.7h1.1l-1.1 .3z"/>
<path d="M43.9 76.2v.2l10-.2zM43.9 76.4l10-.2v.2z"/>
<path d="M52.8 67.5h1.1v-.3zM52.8 67.2h1.1l-1.1 .3z"/>
<path d="M64.1 60.2v1h.3zM64.1 60.2h.3v1z"/>
<path d="M65.5 68.1v.3l1.1-.3zM65.5 68.4l1.1-.3v.3z"/>
<path d="M65.5 76.3h8.9v-.3zM65.5 76h8.9l-8.9 .3z"/>
<path d="M107.4 65.7v.2l10-.2zM107.4 65.9l10-.2v.2z"/>
<path d="M118.3 68.2l.3 11v-11zM118.3 68.2l.3 11h-.3z"/>
<path d="M127.2 77.1v2.1h.3zM127.2 77.1h.3v2.1z"/>
<path d="M140.8 64.4v1.1h.3zM140.8 64.4h.3v1.1z"/>
<path d="M140.8 65.6l5.4 5.8 .2-.2zM140.8 65.6l.3-.2 5.3 5.8z"/>
<path d="M148.7 64.4v1.1h.2zM148.7 64.4h.2v1.1z"/>
<path d="M44.9 80.4v.3l1.6-.3zM44.9 80.7l1.6-.3v.3z"/>
<path d="M44.9 90.5v.2l1.6-.2zM44.9 90.7l1.6-.2v.2z"/>
<path d="M46.5 80.4v.3l10-.3zM46.5 80.7l10-.3v.3z"/>
<path d="M72 94.6v1h.3zM72 94.6h.3v1z"/>
<path d="M80.5 94.6v1h.2zM80.5 94.6h.2v1z"/>
<path d="M80.5 95.6v1.1h.2zM80.5 95.6h.2v1.1z"/>
<path d="M83.1 97.9l.3 .8v-.8zM83.1 97.9l.3 .8h-.3z"/>
<path d="M89.9 97.9l.2 .8v-.8zM89.9 97.9l.2 .8h-.2z"/>
<path d="M89.9 97.9l.2 .8v-.8zM89.9 97.9l.2 .8h-.2z"/>
<path d="M90.6 97.9l.3 .8v-.8zM90.6 97.9l.3 .8h-.3z"/>
<path d="M90.6 97.9l.3 .8v-.8zM90.6 97.9l.3 .8h-.3z"/>
<path d="M97.4 97.9l.3 .8v-.8zM97.4 97.9l.3 .8h-.3z"/>
<path d="M98.3 99.5h1.1v-.3zM98.3 99.2h1.1l-1.1 .3z"/>
<path d="M121.8 88.8v1h.3zM121.8 88.8h.3v1z"/>
<path d="M127.4 83.1l-5.4 5.7 5.6-5.5zM121.8 88.6l5.6-5.5-5.4 5.7z"/>
<path d="M129.7 88.8v1h.2zM129.7 88.8h.2v1z"/>
<path d="M68.1 114.7l-.2 .2 6.2 5.7zM67.9 114.9l6.2 5.7-.2 .2z"/>
<path d="M74 112.5h1v-.3zM74 112.2h1l-1 .3z"/>
<path d="M80.5 103v1.1h.2zM80.5 103h.2v1.1z"/>
<path d="M83.2 98.8l5.7 3.5 .1-.2zM83.3 98.6l5.7 3.5-5.8-3.3z"/>
<path d="M91.7 102.1l.1 .2 5.7-3.7zM91.8 102.3l5.7-3.7 .1 .2z"/>
<path d="M98.2 99.2l-6.3 6.4 .2 .1zM98.2 99.2l.2 .2-6.3 6.3z"/>
<path d="M98.3 108.4h1.1v-.3zM98.3 108.1h1.1l-1.1 .3z"/>
<path d="M103 116.5v1.1h.3zM103 116.5h.3v1.1z"/>
<path d="M108.6 110.9l-5.4 5.7 5.6-5.5zM108.6 110.9l-5.4 5.7-.2-.2z"/>
<path d="M110.8 116.5v1.1h.3zM110.8 116.5h.3v1.1z"/>
<path d="M125.2 117l-6.9 7.3 7.1-7.1zM125.2 117l-6.9 7.3-.2-.2z"/>
<path d="M74 120.9h1v-.3zM74 120.6h1l-1 .3z"/>
<path d="M118 124.2v1.6h.3zM118 124.2h.3v1.6z"/>
<path d="M128.1 124.2v1.6h.3zM128.1 124.2h.3v1.6z"/>
<path d="M128.1 124.2v1.6h.3zM128.1 124.2h.3v1.6z"/>
<path d="M128.1 124.2v1.6h.3zM128.1 124.2h.3v1.6z"/>
<path d="M132.2 138.3h1v-.2zM132.2 138.1h1l-1 .2z"/>
<path d="M132.2 128.3h1v-.3zM132.2 128h1l-1 .3z"/>
<path d="M133.1 128.2l7.2 7.2 .1-.2zM133.1 128.2l.2-.1 7.1 7.1z"/>
<path d="M193.4 124.2l.3 1.6v-1.6zM193.4 124.2l.3 1.6h-.3z"/>
<path d="M203.5 124.2v1.6h.3zM203.5 124.2h.3v1.6zM203.5 114.2v10h.3zM203.5 114.2h.3v10z"/>
</g>
<!-- layer: APP -->
<g fill="none" stroke="#000" stroke-width=".2">
<path d="M100.4 32.1h15.9v9.6h-15.9zM100.4 36.8h.3v.2h-.3zM100.6 36.8v-4.5h15.6v9.2h-15.6v-4.5M100.6 32.8h15.6M100.6 37v.3M100.7 36.8l.8-.2v.5l-.8-.1zM101.5 35.9l-.8 .8M101.6 35.8h-.1M103.3 34.3l4.7 2.4M103.5 33.8l-.7 1.2-1.2 .8M105 32.8l-.7 .3-.7 .7M108 37.1l-7.4 4.4"/>
<path d="M108.7 37.1l7.5 4.4M111.7 32.8l.8 .3 .6 .7M113.2 33.8l.7 1.2 1.2 .8M113.4 34.3l-4.7 2.4M115.1 35.8h.2M115.3 35.9l.5 .6 .4 .8M100.4 46.7h.3v5.9h-.3zM100.4 58.7h.3v5.8h-.3zM101.1 47.3h3.7v4.7h-3.7zM101.1 59.2h3.7v4.7h-3.7zM101.8 47.5h2.7v4.3h-2.7zM101.8 59.4h2.7v4.3h-2.7z"/>
<path d="M67.6 61.2h5.8v.3h-5.8zM68.2 61.9h4.7v3.7h-4.7zM68.4 62.6h4.2v2.7h-4.2zM75.6 61.2h5.8v.3h-5.8zM76.1 61.9h4.8v3.7h-4.8zM76.3 62.6h4.3v2.7h-4.3zM84.9 62.1l.1 1.3M85 61.9l-.2 .2M85 62h4.7M85 63.4a.79 .79 0 0 0 .8 .7h3M86 65.2a1.92 1.92 0 0 1 2.4-.2 1.92 1.92 0 0 1 .7 2.2 2.31 2.31 0 0 1-1.8 2.3 2.31 2.31 0 0 1-1.8-2.3 2.1 2.1 0 0 1 .5-2zM86.3 64.1l-.7 1.8"/>
<path d="M88.4 64.1l.7 1.8M89.6 63.4a.79 .79 0 0 1-.8 .7M89.7 61.9l.1 .2M89.8 62.1l-.2 1.3M91.4 61.2v15.9M93 76.3h5.3l.4-.3 .1-11.3a3.2 3.2 0 0 0-3.2-2.7 3.2 3.2 0 0 0-3.1 2.7v11.1l.2 .4 .3 .1M101.1 70.5l.2-.1 1.3 .2a.77 .77 0 0 1 .7 .7M101.2 70.5l-.1 4.8 1.5-.1a.82 .82 0 0 0 .7-.8M103.3 71.4v3M103.3 73.9l1.8 .7M104.4 71.5a2.96 2.96 0 0 1 4.2 .9 1.79 1.79 0 0 1-1.6 2.1 2.2 2.2 0 0 1-3.1-1.1 1.87 1.87 0 0 1 .5-1.9zM105.1 71.1l-1.8 .7"/>
<path d="M83.2 89.7h5.6v5.8h-5.6zM84.1 90.1h3.8v3.8h-3.8zM92.2 94.5l-.5 .1v.2l.6-.1M92.6 95.3l-.5 .3 .2 .2 .4-.3M93 95a2.11 2.11 0 0 1 .1-2.6 2.11 2.11 0 0 1 2.5-.6l-2.6 3.2M93.6 96.2l-.1 .3 .1 .1 .2-.3M94.1 96.4l.1 .3M95.4 96.6l-1.2 .1M95.5 96.4l-.1 .3M95.7 92.1l.1 .1-2.4 2.9-.1-.1zM96.6 96.2l-.8 .1M96.8 96l-.9 .3"/>
<path d="M97.5 94l.2 .7M97.5 94v1M97.7 94.7l.2 .2-1.1 1.5-.2-.2zM144.1 94h.4v8.2h-.4M144.8 94h.5v8.2h-.5zM83 115.7h7.1v7.4h-7.1zM90.6 115.7h7.2v7.4h-7.2zM138.5 119.4h9.6v4.8h-9.6zM138.6 119.5v4.7M140.4 119.4a1.34 1.34 0 0 1 1.3-1.7 1.34 1.34 0 0 1 1.3 1.7M141 119.4a.79 .79 0 0 1 .7-1.1 .79 .79 0 0 1 .7 1.1M141.1 118.4l.5 .5"/>
<path d="M141.6 119.2l-.2 .2M141.9 119.2l.2 .2M142.4 118.4l-.5 .5M143.5 119.4a1.34 1.34 0 0 1 1.3-1.7 1.34 1.34 0 0 1 1.3 1.7M144.1 119.4a.79 .79 0 0 1 .7-1.1 .79 .79 0 0 1 .7 1.1M144.2 118.4l.5 .5M144.7 119.2l-.2 .2M145 119.2l.2 .2M145.5 118.4l-.5 .5M148 119.5h-9.4l3.6 2.7M148 119.5v4.7M148 119.5l-3.6 2.7"/>
<path d="M168.3 117.6l.3-.5h.2l7.7-.1 .3 .1 .2 .5M168.3 117.6v4.7l.3 .5 7.9 .1 .3-.1 .2-.5v-4.7M171.5 119.1h.2M171.9 118.7h-.4v.8M172 119.5l.3-.8 .2 .8M172.1 117.8l-.2-.1-.2 .1 .4 .6-.2 .1-.2-.1M172.1 119.2h.3M172.3 117.7v.8M172.7 119.1l.3-.1v-.3h-.3v.8M172.9 119.1l.2 .4M172.9 117.7v.8l-.4-.8v.8M173.2 117.7v.8"/>
<path d="M173.3 119.5v-.8l.2 .8 .3-.8v.8M173.3 118.1l.3 .4M173.6 117.7l-.4 .6M176.1 117.6h.2l.2 .4M176.1 117.6h-7.1l-.2 .4v3.7l.4 .4h6.9M176.5 118v3.7M83 122.6h7.1M90.6 122.6h7.2M142.2 122.2h2.2v2h-2.2zM171.9 122.4l.1 .2h1.3M172.6 122.3l.7-1.4h.2l-.8 1.4M173.3 122.2l.1 .2"/>
<path d="M173.3 122.2h-1.3l-.2 .2M173.4 122.4l-.1 .2M176.5 121.7l-.2 .3-.2 .1"/>
<circle cx="108.4" cy="36.9" r=".39"/>
<circle cx="101.5" cy="49.2" r=".14"/>
<circle cx="101.5" cy="50.1" r=".14"/>
<circle cx="103.1" cy="49.6" r=".14"/>
<circle cx="70.1" cy="62.3" r=".14"/>
<circle cx="70.5" cy="63.9" r=".14"/>
<circle cx="71" cy="62.3" r=".14"/>
<circle cx="78" cy="62.3" r=".14"/>
<circle cx="78.5" cy="63.9" r=".14"/>
<circle cx="78.9" cy="62.3" r=".14"/>
<circle cx="101.5" cy="61.1" r=".14"/>
<circle cx="101.5" cy="62" r=".14"/>
<circle cx="103.1" cy="61.5" r=".14"/>
<circle cx="93.1" cy="96" r=".1"/>
<circle cx="94.8" cy="93.8" r="2.68"/>
<circle cx="141.7" cy="119.1" r=".24"/>
<circle cx="144.8" cy="119.1" r=".24"/>
<circle cx="172.6" cy="119.8" r=".26"/>
<circle cx="172.2" cy="122.4" r=".14"/>
<circle cx="173" cy="122.4" r=".14"/>
</g>
<g fill="#000" stroke="#000" stroke-width=".2">
<path d="M101.3 49.5l.8 .3h-.8zM101.3 49.5l.8 .3v-.3z"/>
<path d="M70.4 62.1h.3l-.3 .8zM70.7 62.1l-.3 .8h.3z"/>
<path d="M78.3 62.1h.3l-.3 .8zM78.6 62.1l-.3 .8h.3z"/>
<path d="M101.3 61.4l.8 .3h-.8zM101.3 61.4l.8 .3v-.3z"/>
<path d="M144.5 94.2h.3v-.1zM144.5 94.1h.3l-.3 .1z"/>
<path d="M139.8 116.9v.1l7-.1zM139.8 117l7-.1v.1z"/>
<path d="M144.5 102.2h.3v-.2zM144.5 102h.3l-.3 .2z"/>
<path d="M147 117.2v2.2h.1zM147 117.2l.1-.1v2.3zM139.6 117.2h7.4l.1-.1zM139.5 117.1h7.6l-7.5 .1zM139.5 117.1l.1 2.3v-2.2zM139.5 117.1l.1 2.3h-.1z"/>
<path d="M172.5 122.4v.1l.2-.1zM172.5 122.5l.2-.1v.2zM172.7 122.4v.2l.1-.1z"/>
<path d="M172.5 122.3l.2 .1v-.1zM172.5 122.3l.2 .1h-.2z"/>
<path d="M172.7 122.4l.1 .1v-.1zM172.8 122.3v.1h-.1zM172.7 122.3v.1l.1-.1z"/>
<path d="M173.3 120.9h.2l-.8 1.4zM173.3 120.9l-.7 1.4h.1z"/>
</g>
<!-- layer: SALESLIT -->
<path d="M44.9 80.5v10.1M118.2 125.8h10M193.6 125.8h10" fill="none" stroke="#000" stroke-width=".2"/>
<!-- layer: DR -->
<path d="M83.9 98.8l4.6 2.8M96.8 98.8l-4.5 2.8" fill="none" stroke="#fff" stroke-width=".2"/>
<g fill="#fff" stroke="#fff" stroke-width=".2">
<path d="M83.9 98.8l-.2 .5 4.5 2.7zM83.9 98.8l4.6 2.8-.3 .4z"/>
<path d="M92.3 101.6l.3 .4 4.5-2.8zM92.3 101.6l4.5-2.8 .3 .4z"/>
</g>
<text font-size="11.2" x="71.1" y="18">&quot;CrossMod_Magnolia_R&quot;</text>
<text font-size="4.4" x="84.3" y="122.1">DRY</text>
<text font-size="4" x="91" y="122.1">WASH</text>
<g font-size="3.6">
<text x="1.3" y="211.1">MODEL #CrossMod-3258-32-2_Magnolia_R</text>
<text x="96.8" y="210.9">SQ.FT. 1,635</text>
<text x="175.1" y="211.1">DRAWING # CROSSMOD--3258-32-2_MAGNOLIA_R</text>
</g>
<g font-size="3">
<text x="22.4" y="156.8">FLOOR PLAN WITH 4TH</text>
<text x="22.4" y="160.3">BEDROOM OPTION</text>
</g>
<g font-size="2.2">
<text x="69.3" y="47.9">BEDROOM 2</text>
<text x="107.7" y="47.9">BATH</text>
<text x="126.6" y="47.9">PRIMARY BEDROOM</text>
<text x="67.8" y="51.8">14'-4&quot; x 8'-10&quot;</text>
<text x="129.3" y="51.6">13'-0&quot; x 10'-2&quot;</text>
<text x="30.1" y="58.1">9'-0&quot; x 10'-9&quot;</text>
<text x="30.5" y="54.3">BEDROOM 3</text>
<text x="172.6" y="58">14'-4&quot; x 14'-6&quot;</text>
<text x="173.1" y="54.3">LIVING ROOM</text>
<text x="79.5" y="73.9">BATH</text>
<text x="85.5" y="93.6">F</text>
<text x="27.4" y="101.9">ON-SITE</text>
<text x="184.7" y="101.4">8'-7&quot; x 12'-2&quot;</text>
<text x="187.9" y="97.7">DINING</text>
<text x="28.1" y="104.5">PORCH</text>
<text x="52" y="113.3">11'-0&quot; x 9'-0&quot;</text>
<text x="52.6" y="109.5">BEDROOM 4</text>
<text x="85.2" y="111.8">UTILITY</text>
<text x="162.7" y="112.4">KITCHEN</text>
<text x="142.6" y="142.1">OPTIONAL</text>
<text x="142.5" y="147.5">DECK / PATIO</text>
<text x="142.6" y="144.8">ON-SITE</text>
<text x="91.9" y="159.8">GARAGE</text>
<text x="92.1" y="157.1">ON-SITE</text>
<text x="1.4" y="214.7">File Path:B:\Architecture\CrossMod\DWG Files\3258_MAGNOLIA\CrossMod--3258-32-2_Magnolia_R.dwg, Last Saved By:Hutsella, Saved Date:9/28/2023 11:27 AM, Date Printed:9/28/23 12:28 PM</text>
</g>
<text font-size="1.8" x="105.4" y="41">S-6035</text>
<text font-size="1.7" x="94.4" y="95">W/H</text>
<g font-size="1.5">
<text x="140.1" y="91.8">P</text>
<text x="121" y="101.1">SHELVES</text>
<text x="130.1" y="103">MICRO</text>
<text x="140.1" y="105.9">P</text>
</g>
</svg>
